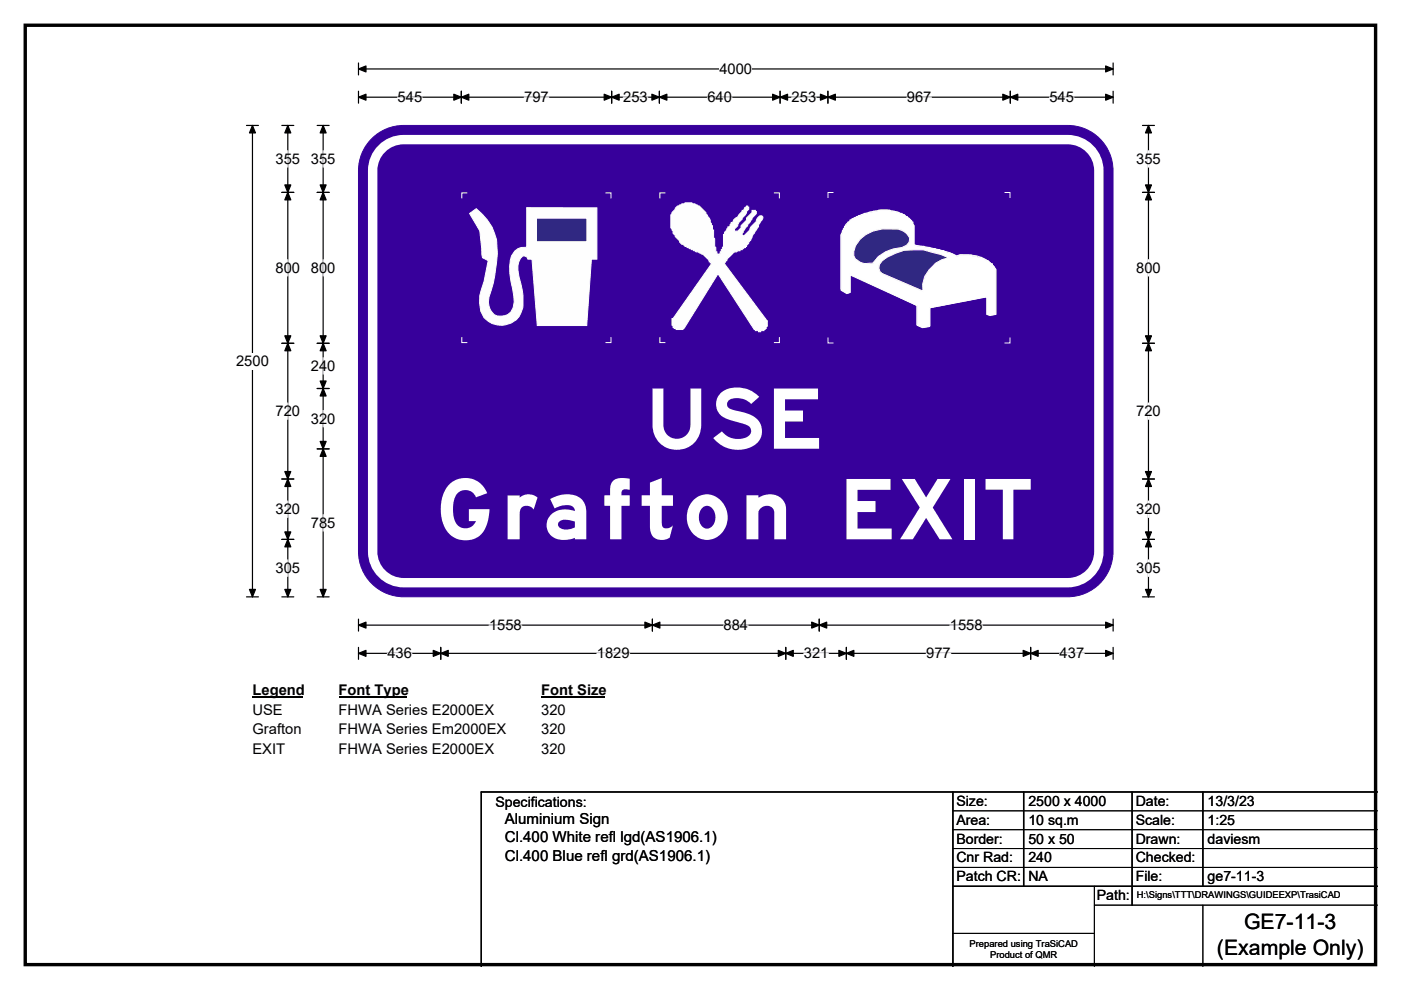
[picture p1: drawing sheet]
<svg xmlns="http://www.w3.org/2000/svg" width="297mm" height="210mm" viewBox="0 0 297 210" stroke-linecap="round" stroke-linejoin="round" font-family="sans-serif">
<path d="M5.4 5.4h286.3v199.2h-286.3z" fill="none" stroke="#000" stroke-width=".72"/>
<path d="M76 14.6h160M76 13.4v2.5M236 13.4v2.5" fill="none" stroke="#000" stroke-width=".25"/>
<path d="M76 14.6l1.6-.6v1.3zM234.4 14l1.6 .6-1.6 .7z" fill="#000" stroke="#000" stroke-width=".25"/>
<path d="M152.5 12.9h7v3.5h-7z" fill="#fff"/>
<g fill="none" stroke="#000" stroke-width=".25">
<path d="M76 19.3v2.6M97.8 19.3v2.6M129.7 19.3v2.6M139.8 19.3v2.6M165.4 19.3v2.6M175.5 19.3v2.6M214.2 19.3v2.6M236 19.3v2.6M52.3 26.6h2.5M53.5 26.6v100M76 20.6h160M52.3 126.6h2.5"/>
<path d="M76 131.3v2.6M76 137.3v2.5M76 132.6h160M76 138.6h160M93.4 137.3v2.5M138.3 131.3v2.6M166.6 137.3v2.5M173.7 131.3v2.6M179.4 137.3v2.5M218.5 137.3v2.5M236 131.3v2.6M236 137.3v2.5"/>
</g>
<g fill="#000" stroke="#000" stroke-width=".25">
<path d="M53.5 26.6l.7 1.6h-1.3zM76 20.6l1.6-.6v1.3zM97.8 20.6l1.6-.6v1.3zM96.2 20l1.6 .6-1.6 .7zM128.1 20l1.6 .6-1.6 .7zM129.7 20.6l1.6-.6v1.3zM138.2 20l1.6 .6-1.6 .7zM139.8 20.6l1.6-.6v1.3zM163.8 20l1.6 .6-1.6 .7zM165.4 20.6l1.6-.6v1.3zM173.9 20l1.6 .6-1.6 .7zM175.5 20.6l1.6-.6v1.3z"/>
<path d="M212.6 20l1.6 .6-1.6 .7zM214.2 20.6l1.6-.6v1.3zM234.4 20l1.6 .6-1.6 .7zM52.9 125h1.3l-.7 1.6zM76 132.6l1.6-.6v1.2zM76 138.6l1.6-.7v1.3zM93.4 138.6l1.6-.7v1.3zM91.9 137.9l1.5 .7-1.5 .6zM138.3 132.6l1.6-.6v1.2zM136.7 132l1.6 .6-1.6 .6zM165 137.9l1.6 .7-1.6 .6zM166.6 138.6l1.6-.7v1.3z"/>
<path d="M172.1 132l1.6 .6-1.6 .6zM173.7 132.6l1.6-.6v1.2zM177.9 137.9l1.5 .7-1.5 .6zM179.4 138.6l1.6-.7v1.3zM216.9 137.9l1.6 .7-1.6 .6zM218.5 138.6l1.6-.7v1.3zM234.4 132l1.6 .6-1.6 .6zM234.4 137.9l1.6 .7-1.6 .6z"/>
</g>
<g fill="none" stroke="#fff" stroke-width=".25">
<path d="M84.3 20.6h5.2M111.1 20.6h5.2M132.1 20.6h5.2M150 20.6h5.2M167.8 20.6h5.3M192.3 20.6h5.2M222.5 20.6h5.2M82.1 138.6h5.2M103.7 132.6h6.9M126.6 138.6h6.9M153.4 132.6h5.2M170.4 138.6h5.2"/>
<path d="M196.4 138.6h5.2M201.4 132.6h6.9M224.7 138.6h5.2"/>
</g>
<path d="M50.1 74.9h6.9v3.5h-6.9z" fill="#fff"/>
<g fill="none" stroke="#000" stroke-width=".25">
<path d="M59.8 26.6h2.5M61 26.6v100M67.2 26.6h2.6M68.5 26.6v100M242.2 26.6h2.6M243.5 26.6v100M59.8 40.8h2.5M67.2 40.8h2.6M242.2 40.8h2.6M59.8 72.8h2.5M67.2 72.8h2.6M242.2 72.8h2.6"/>
<path d="M67.2 82.4h2.6M67.2 95.2h2.6M59.8 101.6h2.5M59.8 114.4h2.5M242.2 101.6h2.6M242.2 114.4h2.6M59.8 126.6h2.5M67.2 126.6h2.6M242.2 126.6h2.6"/>
</g>
<g fill="#000" stroke="#000" stroke-width=".25">
<path d="M61 26.6l.7 1.6h-1.3zM68.5 26.6l.6 1.6h-1.2zM243.5 26.6l.6 1.6h-1.2zM61 40.8l.7 1.6h-1.3zM60.4 39.2h1.3l-.7 1.6zM68.5 40.8l.6 1.6h-1.2zM67.9 39.2h1.2l-.6 1.6zM243.5 40.8l.6 1.6h-1.2zM242.9 39.2h1.2l-.6 1.6zM60.4 71.2h1.3l-.7 1.6zM61 72.8l.7 1.6h-1.3zM67.9 71.2h1.2l-.6 1.6z"/>
<path d="M68.5 72.8l.6 1.6h-1.2zM242.9 71.2h1.2l-.6 1.6zM243.5 72.8l.6 1.6h-1.2zM67.9 80.8h1.2l-.6 1.6zM68.5 82.4l.6 1.6h-1.2zM67.9 93.6h1.2l-.6 1.6zM68.5 95.2l.6 1.6h-1.2zM60.4 100h1.3l-.7 1.6zM61 101.6l.7 1.6h-1.3zM60.4 112.8h1.3l-.7 1.6zM61 114.4l.7 1.6h-1.3zM242.9 100h1.2l-.6 1.6z"/>
<path d="M243.5 101.6l.6 1.6h-1.2zM242.9 112.8h1.2l-.6 1.6zM243.5 114.4l.6 1.6h-1.2zM60.4 125h1.3l-.7 1.6zM67.9 125h1.2l-.6 1.6zM242.9 125h1.2l-.6 1.6z"/>
</g>
<g fill="none" stroke="#fff" stroke-width=".25">
<path d="M61 32v3.5M68.5 32v3.5M243.5 32v3.5M61 55.1v3.4M68.5 55.1v3.4M243.5 55.1v3.4M68.5 75.9v3.5M61 85.5v3.4M68.5 87.1v3.5M243.5 85.5v3.4M61 106.3v3.4M61 118.7v3.6"/>
<path d="M68.5 109.2v3.4M243.5 106.3v3.4M243.5 118.7v3.6"/>
</g>
<path d="M53.5 144.6h10.8v3.5h-10.8z" fill="#fff"/>
<path d="M53.5 147.9h10.8" fill="none" stroke="#000" stroke-width=".32"/>
<path d="M71.8 144.6h14.4v3.5h-14.4z" fill="#fff"/>
<path d="M71.8 147.9h14.4" fill="none" stroke="#000" stroke-width=".32"/>
<path d="M114.7 144.6h13.5v3.5h-13.5z" fill="#fff"/>
<path d="M114.7 147.9h13.5" fill="none" stroke="#000" stroke-width=".32"/>
<g fill="#fff">
<path d="M53.5 148.8h6.4v3.5h-6.4z"/>
<path d="M71.8 148.8h32.9v3.5h-32.9z"/>
<path d="M114.7 148.8h5.2v3.5h-5.2z"/>
<path d="M53.5 153h10.4v3.4h-10.4z"/>
<path d="M71.8 153h35.4v3.4h-35.4z"/>
<path d="M114.7 153h5.2v3.4h-5.2z"/>
<path d="M53.5 157.1h6.9v3.5h-6.9z"/>
<path d="M71.8 157.1h32.9v3.5h-32.9z"/>
<path d="M114.7 157.1h5.2v3.5h-5.2z"/>
</g>
<path d="M78.4 29.8a9.6 9.6 0 0 1 7.2-3.2h140.8a9.6 9.6 0 0 1 9.6 9.6v80.8a9.6 9.6 0 0 1-9.6 9.6h-140.8a9.6 9.6 0 0 1-9.6-9.6v-80.8a9.6 9.6 0 0 1 2.4-6.4z" fill-rule="evenodd" fill="#37009b" stroke="#37009b" stroke-width=".21"/>
<path d="M80.6 31.9a6.6 6.6 0 0 1 5-2.3h140.8a6.6 6.6 0 0 1 6.6 6.6v80.8a6.6 6.6 0 0 1-6.6 6.6h-140.8a6.6 6.6 0 0 1-6.6-6.6v-80.8a6.6 6.6 0 0 1 1.6-4.3z" fill="none" stroke="#fff" stroke-width="2"/>
<path d="M99.1 40.9h-1.2v1.2M128.4 40.9h1.1v1.2M97.9 71.5v1.2h1.2M129.5 71.5v1.2h-1.1" fill="none" stroke="#fefefe" stroke-width=".21"/>
<path d="M99.6 45.3l1.4-1a10.8 10.8 0 0 1 4.4 9.5l-.1 1.8a29 29 0 0 1-1.6 7.4 3.2 3.2 0 0 0 1.7 4 2.83 2.83 0 0 0 3.6-2.9l-.1-1.2a31.8 31.8 0 0 1-.8-6.4 3.8 3.8 0 0 1 2.4-4h1.2v-8.5l14.9 .1v10.9h-1.2l-1 14h-10.5l-1.1-14h-.9l-.2-.5-.9-.2a3.4 3.4 0 0 0-1 3l.2 1.4a15.9 15.9 0 0 1 .8 6.6 4.8 4.8 0 0 1-8.2 2.1 7.2 7.2 0 0 1-.5-6l.5-1.7 .9-4.4-1.2-.6-.6-5.7z" fill-rule="evenodd" fill="#fefefe" stroke="#fefefe" stroke-width=".21"/>
<path d="M113.7 46.3v5h10.7v-5z" fill-rule="evenodd" fill="#302882" stroke="#fefefe" stroke-width=".21"/>
<path d="M143.2 44.2l.4-.5 1-.5h.4l.3-.2h1.4l.2 .2h.4l1 .5 1.4 1.4v.2l.9 1.4 .2 1.2h.3v.9h.2v1.6l.2 .3v1.6l.3 .2v.9h.2v.5h.2v.2l.5-.2v-.5h.2v-.4h.3v-.5l.2-.2v-2.6h.2v-.4l.5-.5 .2-.7 .5-.2 .2-.7h.3l.7-1 .4-.2 .3-.4 .6-.7v-.3h.3l.4-.7 .5-.2v.2h.2v.5l-.4 .5-.3 .7-1.3 1.6-.3 .7a1.43 1.43 0 0 0-.7 1.1h.7l.7-.7v-.4l1.2-1.2v-.5l1.1-1.1v-.5h.7v.3h.3v.4l-1 .9v.3l-.9 1.1v.3l-.9 1.1-.3 .5v.5l.5 .2v-.2l1.2-1.2a2.67 2.67 0 0 1 1.4-1.9 1.16 1.16 0 0 1 1.1-1.1l.3 .4-1 1.4v.5l-1.1 1.6-.5 1.2-.9 1.1v.3l-1 .4v.3h-.4v.2h-.5l-.2 .2h-.5l-.4 .3-.3 .4h-.2v.3l-.5 .2-.7 1.4 8.9 11.8v.2h.2v1.2h-.2v.5l-.5 .2v.2h-.7v.3h-.5v-.3h-.7v-.2h-.2l-7.7-11.8-7.2 11.6h-.2v.2h-1.4l-.5-.2v-.3h-.2v-.4h-.2v-1.4h.2l8.1-11.6v-.2l-.4-.3-.3-.7h-.2l-.2-.4h-.3v-.3l-1.4-.7h-.4l-.7-.4-1.6-.7-.5-.5h-.2l-1.9-2.3v-.5l-.5-.7v-2.7l.3-.5 .7-.7z" fill-rule="evenodd" fill="#fefefe"/>
<path d="M141.1 40.9h-1.2v1.2M143.2 44.2l.4-.5 1-.5h.4l.3-.2h1.4l.2 .2h.4l1 .5 1.4 1.4v.2l.9 1.4 .2 1.2h.3v.9h.2v1.6l.2 .3v1.6l.3 .2v.9h.2v.5h.2v.2l.5-.2v-.5h.2v-.4h.3v-.5l.2-.2v-2.6h.2v-.4l.5-.5 .2-.7 .5-.2 .2-.7h.3l.7-1 .4-.2 .3-.4 .6-.7v-.3h.3l.4-.7 .5-.2v.2h.2v.5l-.4 .5-.3 .7-1.3 1.6-.3 .7a1.43 1.43 0 0 0-.7 1.1h.7l.7-.7v-.4l1.2-1.2v-.5l1.1-1.1v-.5h.7v.3h.3v.4l-1 .9v.3l-.9 1.1v.3l-.9 1.1-.3 .5v.5l.5 .2v-.2l1.2-1.2a2.67 2.67 0 0 1 1.4-1.9 1.16 1.16 0 0 1 1.1-1.1l.3 .4-1 1.4v.5l-1.1 1.6-.5 1.2-.9 1.1v.3l-1 .4v.3h-.4v.2h-.5l-.2 .2h-.5l-.4 .3-.3 .4h-.2v.3l-.5 .2-.7 1.4 8.9 11.8v.2h.2v1.2h-.2v.5l-.5 .2v.2h-.7v.3h-.5v-.3h-.7v-.2h-.2l-7.7-11.8-7.2 11.6h-.2v.2h-1.4l-.5-.2v-.3h-.2v-.4h-.2v-1.4h.2l8.1-11.6v-.2l-.4-.3-.3-.7h-.2l-.2-.4h-.3v-.3l-1.4-.7h-.4l-.7-.4-1.6-.7-.5-.5h-.2l-1.9-2.3v-.5l-.5-.7v-2.7l.3-.5 .7-.7zM164.1 40.9h1.1v1.2M139.9 71.5v1.2h1.2M165.2 71.5v1.2h-1.1" fill="none" stroke="#fefefe" stroke-width=".21"/>
<path d="M179.8 47.1l-.3 .7h-.2v.2h-.3v.5h-.2l-.2 .5v.4l-.3 .3v11.9l1.2 .7 .7-.3v-3.7l14.3 6.5v4.2l1.2 .5 1.4-.2v-4l12.1-2.3v3.7l.7 .2 1.2-.2v-9.6l-.7-.9v-.2h-.2a1.96 1.96 0 0 0-1.4-1l-.7-.4-1.9-.3-.2-.2h-2.6l-.2 .2h-.5l-.7-.4-1.2-.3-.7-.4h-.7l-.2-.3h-.7l-.3-.2h-.9l-.2-.2h-1l-.2-.3h-1.4l-.7-.2v-4.2l-.2-.2v-.5h-.3a1.3 1.3 0 0 0-.9-.9v-.2h-.3l-.4-.5-.5-.2h-.4l-.3-.3-1.6-.2-.2-.2h-2.4l-.2 .2h-1l-.2 .2h-.7l-.2 .3h-.7l-.7 .4h-.5l-1.4 .7v.3h-.5v.2zM182.3 50.6v.2l-.9 1.2v.5h-.2v.9h-.3v.7l.5 .9h.2v.3l.5 .2h.5v.2h.7l.2 .3h1.6l.5-1.2h.2l.3-.5 .7-.2v-.2l1.4-.7h.5l.2-.3h.7v-.2h.9l.5-.2h.4l1-.5v-.2h.2v-.3l.3-.2v-1.2h-.3v-.2l-.5-.5h-.2l-.2-.4-.5-.3h-.4l-.3-.2h-3.7l-.3 .2h-.7l-.2 .3h-.5l-1.6 .7-.9 .9zM186.8 55.5l-.3 .7h-.2v.9h.2v.5l.5 .2v.3l8.7 3.7v-1.9l.2-.2v-.5l.2-.2 .3-.9 .4-.5v-.2l1.7-1.7h.2l.5-.4 1.4-.7h.7l-1.7-.5-.2-.2-1.6-.3-.3-.2h-.4l-.5-.2h-.9v-.3h-2.8l-.3 .3-2.1 .2-.2 .2-1.2 .3v.2l-.4 .2h-.5v.3h-.3v.2l-.9 .5v.2z" fill-rule="evenodd" fill="#fff" stroke="#fefefe" stroke-width=".21"/>
<path d="M176.7 40.8h-1.1v1.2M179.3 47.6l1.3-1.1a13.6 13.6 0 0 1 9.6-1.6l1.6 .8 1.4 1.1 .5 1.1v4.1a30.4 30.4 0 0 1 9.1 2.3 7.6 7.6 0 0 1 8.4 2.8v9.5l-1.4 .2-.5-.1v-3.8l-12.1 2.4v3.8l-1.6 .4-1.2-.6v-4.1l-14.1-6.7v3.9l-.7 .2-1.3-.8v-11.6zM213 40.8h1.1v1.2M175.6 71.6v1.1h1.1M214.1 71.6v1.1h-1.1" fill="none" stroke="#fefefe" stroke-width=".21"/>
<g fill="#302882" stroke="#fefefe" stroke-width=".21">
<path d="M187.1 55.3a15.7 15.7 0 0 1 4.5-2.2l4.2-.1 3.7 1 1.6 .7a6.7 6.7 0 0 0-5.5 5.6l.1 1.4-8.7-3.7-.4-.4-.3-.7 .2-.8z" fill-rule="evenodd"/>
<path d="M182.3 50.8l1.2-1a9.7 9.7 0 0 1 7.9-.8l.8 .5 .7 .9-.1 1-.6 .6-1 .5a7.6 7.6 0 0 0-6.1 3.3 3.2 3.2 0 0 1-4.1-1.6v-.8l.4-1.3z" fill-rule="evenodd"/>
</g>
<path d="M202 168v37M217 168v20M240 168v24M255 168v20M292 168h-190v37M202 188h90" fill="none" stroke="#000" stroke-width=".3"/>
<path d="M202 172h90M202 176h90M202 180h90M202 184h90M202 198h30M232 192h60M232 188v17M255 192v13" fill="none" stroke="#000" stroke-width=".21"/>
<g font-size="17.8" fill="#fff">
<text x="136.7" y="95.2">USE</text>
<text x="92.2" y="114.4">Grafton EXIT</text>
</g>
<g font-size="4.5">
<text x="263.8" y="197.1">GE7-11-3</text>
<text x="258" y="202.5">(Example Only)</text>
</g>
<g font-size="3.2">
<text x="107" y="178.7">Cl.400 White refl lgd(AS1906.1)</text>
<text x="107" y="174.9">Aluminium Sign</text>
<text x="107" y="182.5">Cl.400 Blue refl grd(AS1906.1)</text>
</g>
<g font-size="3.1">
<text x="152.5" y="15.7">4000</text>
<text x="84.3" y="21.7">545</text>
<text x="111.1" y="21.7">797</text>
<text x="132.1" y="21.7">253</text>
<text x="150" y="21.7">640</text>
<text x="167.8" y="21.7">253</text>
<text x="192.3" y="21.7">967</text>
<text x="222.5" y="21.7">545</text>
<text x="58.4" y="34.8">355</text>
<text x="65.9" y="34.8">355</text>
<text x="240.9" y="34.8">355</text>
<text x="58.4" y="57.9">800</text>
<text x="65.9" y="57.9">800</text>
<text x="240.9" y="57.9">800</text>
<text x="50.1" y="77.7">2500</text>
<text x="65.9" y="78.7">240</text>
<text x="58.4" y="88.3">720</text>
<text x="65.9" y="89.9">320</text>
<text x="240.9" y="88.3">720</text>
<text x="58.4" y="109.1">320</text>
<text x="65.9" y="112">785</text>
<text x="240.9" y="109.1">320</text>
<text x="58.4" y="121.5">305</text>
<text x="240.9" y="121.5">305</text>
<text x="103.7" y="133.6">1558</text>
<text x="153.4" y="133.6">884</text>
<text x="201.4" y="133.6">1558</text>
<text x="82.1" y="139.6">436</text>
<text x="126.6" y="139.6">1829</text>
<text x="170.4" y="139.6">321</text>
<text x="196.4" y="139.6">977</text>
<text x="224.7" y="139.6">437</text>
<text x="53.5" y="147.4">Legend</text>
<text x="71.8" y="147.4">Font Type</text>
<text x="114.7" y="147.4">Font Size</text>
<text x="53.5" y="151.6">USE</text>
<text x="53.5" y="155.7">Grafton</text>
<text x="71.8" y="151.6">FHWA Series E2000EX</text>
<text x="71.8" y="155.7">FHWA Series Em2000EX</text>
<text x="114.7" y="151.6">320</text>
<text x="114.7" y="155.7">320</text>
<text x="53.5" y="159.9">EXIT</text>
<text x="71.8" y="159.9">FHWA Series E2000EX</text>
<text x="114.7" y="159.9">320</text>
</g>
<g font-size="3">
<text x="105" y="171.2">Specifications:</text>
<text x="202.8" y="170.9">Size:</text>
<text x="218" y="170.9">2500 x 4000</text>
<text x="240.8" y="170.9">Date:</text>
<text x="256" y="170.9">13/3/23</text>
<text x="202.8" y="174.9">Area:</text>
<text x="202.8" y="178.9">Border:</text>
<text x="218" y="174.9">10 sq.m</text>
<text x="218" y="178.9">50 x 50</text>
<text x="240.8" y="174.9">Scale:</text>
<text x="240.8" y="178.9">Drawn:</text>
<text x="256" y="174.9">1:25</text>
<text x="256" y="178.9">daviesm</text>
<text x="202.8" y="182.9">Cnr Rad:</text>
<text x="218" y="182.9">240</text>
<text x="240.8" y="182.9">Checked:</text>
<text x="202.8" y="186.9">Patch CR:</text>
<text x="218" y="186.9">NA</text>
<text x="232.5" y="190.9">Path:</text>
<text x="240.8" y="186.9">File:</text>
<text x="256" y="186.9">ge7-11-3</text>
</g>
<g font-size="2">
<text x="241" y="190.5">H:\Signs\TTT\DRAWINGS\GUIDEEXP\TrasiCAD</text>
<text x="205.6" y="200.8">Prepared using TraSiCAD</text>
<text x="209.9" y="203.2">Product of QMR</text>
</g>
</svg>
